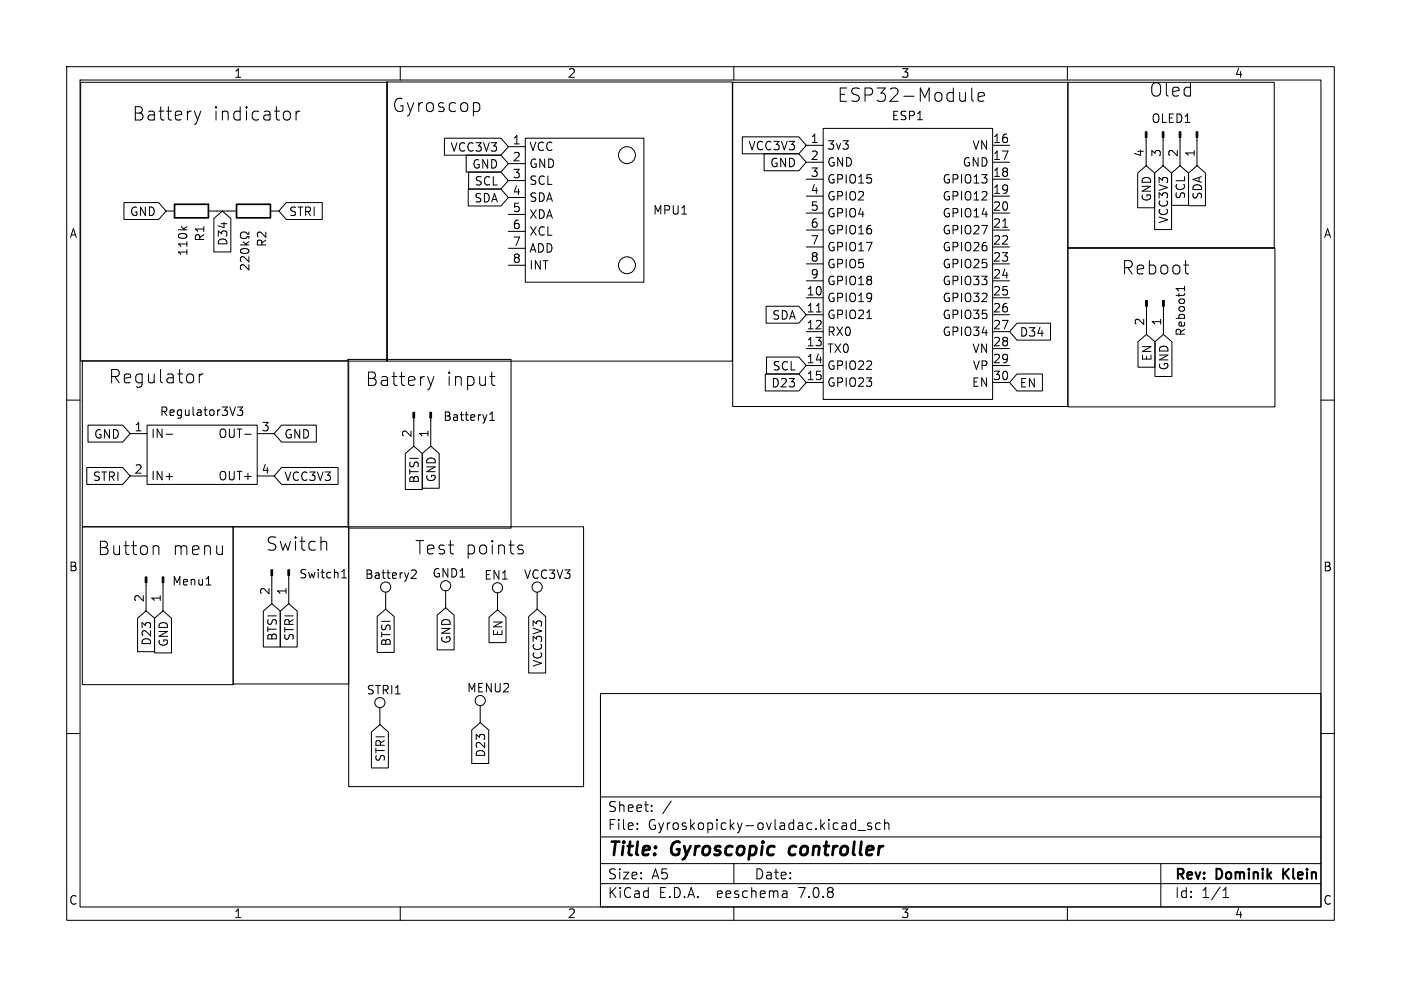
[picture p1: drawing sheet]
<svg xmlns="http://www.w3.org/2000/svg" width="210mm" height="148mm" viewBox="0 0 210 148" stroke-linecap="round" stroke-linejoin="round" font-family="sans-serif">
<g fill="none" stroke="#000" stroke-width=".15">
<path d="M10 10h190v128h-190zM12 12h186v124h-186zM12.1 12.3h46v41.9h-46zM29.1 16.7l.5 1.3M29.6 18l-.2 .5M30.1 16.7l-.5 1.3M43.3 16.8l.2 .2v.6l-.2 .3M44.4 16.7v1.3M45 16.7a.51 .51 0 0 0-.6 .3M58 12.3h51.8v41.9h-51.8zM60 10v2M71.2 15.4h.3l.4 .4-.1 .7-.3 .2h-.3"/>
<path d="M109.8 12.3h50.3v48.7h-50.3zM110 10v2M123.4 19.3h25.4v40.6h-25.4zM145.7 13.2v1.7l.3 .3M146.6 14.5l1-.2-.1-.3-.6-.1-.3 .2v.8l.1 .2 .2 .1 .6-.1M160 10v2M160.1 12.3h30.9v24.9h-30.9zM18.6 30.4h5.2l1.1 1.2-1.1 1.3h-5.2zM24.9 31.6h1.3M27.2 34l.4 .5M28 34l-.5 .3M31.2 31.6h4.3"/>
<path d="M32.1 32.8l1.2-1.2 1.3 1.2v5h-2.5zM36 36.7h1.3M36.2 37.4a.68 .68 0 0 1 1.1 .3 .72 .72 0 0 1-1.3-.1zM36.5 36.2l.4 .5M37.3 39.7v.8l-.9-.8-.2 .1-.2 .1 .2 .5M37.3 34.8v.3h-.2a.54 .54 0 0 0-.8-.3 .54 .54 0 0 0-.2 .8 .58 .58 0 0 0 1-.1h.2v.3M37.3 38.5v.8l-.9-.8h-.2l-.2 .2 .2 .5M37.3 36.2l-.5 .4M40.5 31.6h1.3M42.9 30.4h5.4v2.5h-5.4l-1.1-1.3zM66.6 20.7h8.5l1.1 1.3-1.1 1.3h-8.5zM69.9 23.3h5.2l1.1 1.2-1.1 1.3h-5.2z"/>
<path d="M70.2 28.3h4.9l1.1 1.3-1.1 1.3h-4.9zM70.2 25.8h4.9l1.1 1.3-1.1 1.2h-4.9zM76.2 22h2.5M76.2 24.5h2.5M76.2 27.1h2.5M76.2 29.6h2.5M76.2 32.2h2.5M76.2 34.7h2.5M76.2 37.2h2.5M76.2 39.8h2.5M78.7 20.7h17.8v21.6h-17.8zM111.3 20.5h8.4l1.2 1.3-1.2 1.3h-8.4z"/>
<path d="M114.5 23.1h5.2l1.2 1.2-1.2 1.3h-5.2zM120.9 21.8h2.5M120.9 24.3h2.5M120.9 26.9h2.5M120.9 29.4h2.5M120.9 32h2.5M120.9 34.5h2.5M120.9 37h2.5M120.9 39.6h2.5M148.8 21.8h2.5M148.8 24.3h2.5M148.8 26.9h2.5"/>
<path d="M148.8 29.4h2.5M148.8 32h2.5M148.8 34.5h2.5M148.8 37h2.5M148.8 39.6h2.5M150.3 34.1h.7M160.1 37.1h31v23.9h-31zM170.5 26l1.3-1.2 1.3 1.2v5.2h-2.6zM171.8 20.6v4.2M173.1 26l1.2-1.2 1.3 1.2v8.4h-2.5zM174.3 20.6v4.2M175.6 26l1.3-1.2 1.3 1.2v4.8h-2.6z"/>
<path d="M176.9 20.6v4.2M177.4 39.7h.8M178.2 26l1.2-1.2 1.3 1.2v4.9h-2.5zM179.4 20.6v4.2M10 60h2M12.3 54.1h40v24.9h-40zM29.9 56.1v1.3M30.4 56.1a.51 .51 0 0 0-.5 .4M52.2 53.9h24.4v25.3h-24.4zM64.1 56.5l.5 1.3M64.6 57.8l-.2 .5M65 56.5l-.4 1.3"/>
<path d="M73.4 56.5h.8M73.7 57.5l.1 .2 .4 .1M114.7 56.1h5l1.2 1.3-1.2 1.2h-5zM114.8 45.9h4.9l1.2 1.3-1.2 1.3h-4.9zM114.9 53.5h4.8l1.2 1.3-1.2 1.3h-4.8zM120.9 44.7h2.5M120.9 47.2h2.5M120.9 49.7h2.5M120.9 52.3h2.5M120.9 54.8h2.5M120.9 57.4h2.5M120.9 42.1h2.5"/>
<path d="M122.4 46.8h.7M129.9 47.8h.8M148.8 44.7h2.5M148.8 47.2h2.5M148.8 49.7h2.5M148.8 52.3h2.5M148.8 54.8h2.5M148.8 57.4h2.5M148.8 42.1h2.5M152.4 48.5h5.1v2.5h-5.1l-1.1-1.3zM152.4 56.1h3.9v2.5h-3.9l-1.1-1.2zM170.6 51.3l1.3-1.2 1.2 1.2v3.8h-2.5z"/>
<path d="M171.9 45.9v4.2M173.1 51.3l1.3-1.2 1.3 1.2v5.2h-2.6zM174.4 45.9v4.2M177.6 42.9v.7M177.6 43.3h-1.3l.4 .3M177.8 41l.4 .1M198 60h2M12.3 79h22.7v23.7h-22.7zM13 70.1h5.4l1.1 1.3-1.1 1.2h-5.4zM13.2 63.8h5.2l1.1 1.2-1.1 1.3h-5.2zM19.5 65h2.5M19.5 71.4h2.5"/>
<path d="M22 63.8h16.6v8.8h-16.6zM24.9 65.1h1M35 79h17.3v23.6h-17.3zM35.3 61l-.4 1.3M35.6 61h.8l-.4 .5 .3 .1v.6l-.2 .1h-.3l-.2-.1M36.7 65.1h.9M38.6 65h2.5M38.6 71.4h2.5M42.2 63.8h5.2v2.5h-5.2l-1.1-1.3zM42.2 70.1h8.5v2.5h-8.5l-1.1-1.2zM52.3 79h35.2v39h-35.2zM60.8 68l1.2-1.1 1.3 1.1v5.4h-2.5z"/>
<path d="M62 62.7v4.2M63.3 68l1.3-1.1 1.2 1.1v5.2h-2.5zM64.6 62.7v4.2M73.4 63h.7M73.4 62.1l.4-.3v1.2M20.6 92.7l1.3-1.1 1.3 1.1v5h-2.6zM21.9 87.4v4.2M23.2 92.7l1.2-1.1 1.3 1.1v5.2h-2.5zM23.2 81.8h.3l.3 .3v1.1M24.4 87.4v4.2M30.9 87.7h.7M39.5 91.6l1.2-1.1 1.3 1.1v5.4h-2.5z"/>
<path d="M40.7 86.3v4.2M42 91.6l1.3-1.1 1.3 1.1v5.4h-2.6zM43.3 86.3v4.2M48.7 81.2l.3 .3v1M51.2 86.7h.7M51.2 85.8l.4-.4v1.3M56.5 92.4l1.3-1.1 1.3 1.1v5.4h-2.6zM57.8 88.8v2.5M61.7 85.5h.5l.1 .1 .1 .2-.8 .9h.8M65.5 92.2l1.3-1.1 1.3 1.1v5.3h-2.6zM66.8 88.6v2.5M73.3 92.6l1.3-1.2 1.2 1.2v3.8h-2.5z"/>
<path d="M74.6 88.9v2.5M77.9 82.4l.5 .1 .1 .3-.3 .3h-.4M77.9 81.7l.5 .1M79.2 92.4l1.3-1.1 1.3 1.1v8.5h-2.6zM80.5 88.8v2.5M10 110h2M55.7 109.8l1.2-1.1 1.3 1.1v5.4h-2.5zM56.9 106.1v2.6M70.7 109.5l1.3-1.1 1.3 1.1v5h-2.6zM72 105.8v2.6M90 104h108v32h-108zM90 119.5h108"/>
<path d="M198 110h2M60 136v2M90 132.5h108M90 129.5h108M90 125.5h108M95.5 124.2v.2M95.5 123.5v.1M97.7 121.5v.2M97.7 120.8v.1M100.6 120.1l-1.3 1.9M110 136v2M110 129.5v3"/>
<path d="M117.9 133.7l.1 .9M118 134.5l-.2 .1M118 133.9l-.2 .1M127.8 123.4l.5 .1M128.3 122.9v1.5M128.3 124.3l-.5 .1M128.6 124.5h1.2M130.6 123.5l-.3-.1-.3 .2 .1 .2 .5 .2v.3h-.6M132 123.5l-.5-.1-.2 .3v.4l.1 .2h.6M132.6 123.5a.37 .37 0 0 1 .7 .1v.8M132.6 122.9v1.5M160 136v2"/>
<path d="M174 129.5v6.5M183.3 134.6h.9M183.3 133.5l.5-.4v1.5"/>
<circle cx="94" cy="39.8" r="1.27"/>
<circle cx="94" cy="23.3" r="1.27"/>
<circle cx="57.8" cy="88" r=".76"/>
<circle cx="66.8" cy="87.8" r=".76"/>
<circle cx="74.6" cy="88.1" r=".76"/>
<circle cx="80.5" cy="88" r=".76"/>
<circle cx="56.9" cy="105.4" r=".76"/>
<circle cx="72" cy="105.1" r=".76"/>
</g>
<path d="M192.3 130.3v1.5M193.2 130.3l-.9 .8" fill="none" stroke="#000" stroke-width=".3"/>
<path d="M118.4 127.1l-.1 .7 .3 .4" fill="none" stroke="#000" stroke-width=".4"/>
<path d="M26.2 30.6h5v2.1h-5zM35.5 30.6h5v2.1h-5z" fill="none" stroke="#000" stroke-width=".25"/>
<path d="M171.7 19.8h.2v.8h-.2zM174.2 19.8h.3v.8h-.3zM176.8 19.8h.2v.8h-.2zM179.3 19.8h.3v.8h-.3zM171.7 45.1h.3v.8h-.3zM174.3 45.1h.2v.8h-.2zM61.9 61.8h.3v.9h-.3zM64.4 61.8h.3v.9h-.3zM21.8 86.5h.2v.9h-.2zM24.3 86.5h.3v.9h-.3zM40.6 85.4h.3v.9h-.3zM43.2 85.4h.2v.9h-.2z" fill="#000" stroke="#000" stroke-width=".15"/>
<g font-size="2.8">
<text x="58.7" y="17">Gyroscop</text>
<text x="125.4" y="15.4">ESP32-Module</text>
<text x="172.2" y="14.7">Oled</text>
<text x="19.7" y="18.3">Battery</text>
<text x="31.9" y="18.3">indicator</text>
<text x="168" y="41.3">Reboot</text>
<text x="16.2" y="57.7">Regulator</text>
<text x="54.7" y="58">Battery</text>
<text x="66.8" y="58">input</text>
<text x="14.5" y="83.4">Button</text>
<text x="25.8" y="83.4">menu</text>
<text x="39.7" y="82.8">Switch</text>
<text x="62.1" y="83.3">Test</text>
<text x="69.7" y="83.3">points</text>
<text x="91" y="128.9">Title:</text>
<text x="100.7" y="128.9">Gyroscopic</text>
<text x="119.2" y="128.9">controller</text>
</g>
<g font-size="2.1">
<text x="91" y="124.7">File:</text>
<text x="91" y="122">Sheet:</text>
<text x="97.1" y="124.7">Gyroskopicky-ovladac.kicad_sch</text>
<text x="91" y="134.9">KiCad</text>
<text x="91" y="132.1">Size:</text>
<text x="97.7" y="132.1">A5</text>
<text x="98.7" y="134.9">E.D.A.</text>
<text x="107.6" y="134.9">eeschema</text>
<text x="113" y="132.1">Date:</text>
<text x="120" y="134.9">7.0.8</text>
<text x="176" y="132.3">Rev:</text>
<text x="176" y="134.9">Id:</text>
<text x="180.1" y="134.9">1/1</text>
<text x="182.4" y="132.3">Dominik</text>
<text x="193" y="132.3">Klein</text>
</g>
<g font-size="1.8">
<text x="35" y="11.9">1</text>
<text x="85" y="11.9">2</text>
<text x="135" y="11.9">3</text>
<text x="185" y="11.9">4</text>
<text x="67.4" y="23">VCC3V3</text>
<text x="76.8" y="21.7">1</text>
<text x="79.2" y="22.9">VCC</text>
<text x="112.1" y="22.7">VCC3V3</text>
<text x="121.4" y="21.5">1</text>
<text x="123.9" y="22.7">3v3</text>
<text x="133.6" y="18.2">ESP1</text>
<text x="145.7" y="22.7">VN</text>
<text x="148.8" y="21.5">16</text>
<text x="171.6" y="23.6" transform="rotate(-90 171.6 23.6)">4</text>
<text x="172.5" y="18.6">OLED1</text>
<text x="174.1" y="23.6" transform="rotate(-90 174.1 23.6)">3</text>
<text x="176.6" y="23.6" transform="rotate(-90 176.6 23.6)">2</text>
<text x="179.2" y="23.6" transform="rotate(-90 179.2 23.6)">1</text>
<text x="70.7" y="25.5">GND</text>
<text x="71.1" y="28">SCL</text>
<text x="76.8" y="24.3">2</text>
<text x="76.8" y="26.8">3</text>
<text x="76.8" y="29.4">4</text>
<text x="79.2" y="25.4">GND</text>
<text x="79.2" y="27.9">SCL</text>
<text x="115.4" y="25.3">GND</text>
<text x="121.4" y="24.1">2</text>
<text x="121.4" y="26.6">3</text>
<text x="121.4" y="29.2">4</text>
<text x="123.9" y="25.2">GND</text>
<text x="123.9" y="27.7">GPIO15</text>
<text x="141.2" y="27.7">GPIO13</text>
<text x="144.2" y="25.2">GND</text>
<text x="148.8" y="24.1">17</text>
<text x="148.8" y="26.6">18</text>
<text x="148.8" y="29.2">19</text>
<text x="177.8" y="30" transform="rotate(-90 177.8 30)">SCL</text>
<text x="10.3" y="35.9">A</text>
<text x="19.4" y="32.6">GND</text>
<text x="43.2" y="32.6">STRI</text>
<text x="71" y="30.6">SDA</text>
<text x="76.8" y="31.9">5</text>
<text x="76.8" y="34.4">6</text>
<text x="79.2" y="30.5">SDA</text>
<text x="79.2" y="33">XDA</text>
<text x="79.2" y="35.6">XCL</text>
<text x="97.8" y="32.4">MPU1</text>
<text x="121.4" y="31.7">5</text>
<text x="121.4" y="34.2">6</text>
<text x="123.9" y="30.3">GPIO2</text>
<text x="123.9" y="32.8">GPIO4</text>
<text x="123.9" y="35.4">GPIO16</text>
<text x="141.2" y="30.3">GPIO12</text>
<text x="141.2" y="32.8">GPIO14</text>
<text x="141.2" y="35.4">GPIO27</text>
<text x="148.8" y="31.7">20</text>
<text x="148.8" y="34.2">21</text>
<text x="172.8" y="30.3" transform="rotate(-90 172.8 30.3)">GND</text>
<text x="175.3" y="33.6" transform="rotate(-90 175.3 33.6)">VCC3V3</text>
<text x="180.4" y="30" transform="rotate(-90 180.4 30)">SDA</text>
<text x="198.4" y="35.9">A</text>
<text x="28.3" y="38.5" transform="rotate(-90 28.3 38.5)">110k</text>
<text x="30.8" y="36.3" transform="rotate(-90 30.8 36.3)">R1</text>
<text x="34.3" y="37" transform="rotate(-90 34.3 37)">D34</text>
<text x="40.1" y="37.1" transform="rotate(-90 40.1 37.1)">R2</text>
<text x="76.8" y="37">7</text>
<text x="76.8" y="39.5">8</text>
<text x="79.2" y="38.1">ADD</text>
<text x="79.2" y="40.6">INT</text>
<text x="121.4" y="36.8">7</text>
<text x="121.4" y="39.3">8</text>
<text x="121.4" y="41.9">9</text>
<text x="123.9" y="37.9">GPIO17</text>
<text x="123.9" y="40.4">GPIO5</text>
<text x="141.2" y="37.9">GPIO26</text>
<text x="141.2" y="40.4">GPIO25</text>
<text x="148.8" y="36.8">22</text>
<text x="148.8" y="39.3">23</text>
<text x="148.8" y="41.9">24</text>
<text x="120.8" y="44.4">10</text>
<text x="120.8" y="46.9">11</text>
<text x="123.9" y="45.5">GPIO19</text>
<text x="123.9" y="43">GPIO18</text>
<text x="141.2" y="43">GPIO33</text>
<text x="141.2" y="45.5">GPIO32</text>
<text x="148.8" y="44.4">25</text>
<text x="148.8" y="46.9">26</text>
<text x="115.7" y="48.1">SDA</text>
<text x="120.8" y="49.5">12</text>
<text x="120.8" y="52">13</text>
<text x="123.9" y="48.1">GPIO21</text>
<text x="123.9" y="50.6">RX0</text>
<text x="123.9" y="53.1">TX0</text>
<text x="141.2" y="48.1">GPIO35</text>
<text x="141.2" y="50.6">GPIO34</text>
<text x="145.7" y="53.1">VN</text>
<text x="148.8" y="49.5">27</text>
<text x="148.8" y="52">28</text>
<text x="152.8" y="50.7">D34</text>
<text x="171.6" y="48.9" transform="rotate(-90 171.6 48.9)">2</text>
<text x="174.1" y="48.9" transform="rotate(-90 174.1 48.9)">1</text>
<text x="177.9" y="50.5" transform="rotate(-90 177.9 50.5)">Reboot1</text>
<text x="115.5" y="58.3">D23</text>
<text x="115.7" y="55.8">SCL</text>
<text x="120.8" y="54.6">14</text>
<text x="120.8" y="57.1">15</text>
<text x="123.9" y="55.7">GPIO22</text>
<text x="123.9" y="58.2">GPIO23</text>
<text x="145.6" y="58.2">EN</text>
<text x="145.7" y="55.7">VP</text>
<text x="148.8" y="54.6">29</text>
<text x="148.8" y="57.1">30</text>
<text x="152.8" y="58.3">EN</text>
<text x="172.8" y="54.3" transform="rotate(-90 172.8 54.3)">EN</text>
<text x="175.4" y="55.6" transform="rotate(-90 175.4 55.6)">GND</text>
<text x="14" y="66">GND</text>
<text x="20.1" y="64.8">1</text>
<text x="22.6" y="65.9">IN-</text>
<text x="23.9" y="62.6">Regulator3V3</text>
<text x="32.6" y="65.9">OUT-</text>
<text x="39.1" y="64.8">3</text>
<text x="42.5" y="66">GND</text>
<text x="61.8" y="65.7" transform="rotate(-90 61.8 65.7)">2</text>
<text x="64.3" y="65.7" transform="rotate(-90 64.3 65.7)">1</text>
<text x="66.4" y="63.3">Battery1</text>
<text x="20.1" y="71.1">2</text>
<text x="39.1" y="71.1">4</text>
<text x="13.8" y="72.3">STRI</text>
<text x="22.6" y="72.2">IN+</text>
<text x="32.6" y="72.2">OUT+</text>
<text x="42.5" y="72.3">VCC3V3</text>
<text x="63" y="72.6" transform="rotate(-90 63 72.6)">BTSI</text>
<text x="65.5" y="72.4" transform="rotate(-90 65.5 72.4)">GND</text>
<text x="10.3" y="85.9">B</text>
<text x="25.7" y="88">Menu1</text>
<text x="40.5" y="89.3" transform="rotate(-90 40.5 89.3)">2</text>
<text x="43" y="89.3" transform="rotate(-90 43 89.3)">1</text>
<text x="44.8" y="86.9">Switch1</text>
<text x="54.6" y="87">Battery2</text>
<text x="64.7" y="86.8">GND1</text>
<text x="72.5" y="87.1">EN1</text>
<text x="78.4" y="87">VCC3V3</text>
<text x="198.3" y="85.9">B</text>
<text x="21.6" y="90.4" transform="rotate(-90 21.6 90.4)">2</text>
<text x="24.2" y="90.4" transform="rotate(-90 24.2 90.4)">1</text>
<text x="75.5" y="95.6" transform="rotate(-90 75.5 95.6)">EN</text>
<text x="22.8" y="96.9" transform="rotate(-90 22.8 96.9)">D23</text>
<text x="25.4" y="97.1" transform="rotate(-90 25.4 97.1)">GND</text>
<text x="41.7" y="96.2" transform="rotate(-90 41.7 96.2)">BTSI</text>
<text x="44.2" y="96.2" transform="rotate(-90 44.2 96.2)">STRI</text>
<text x="58.8" y="97" transform="rotate(-90 58.8 97)">BTSI</text>
<text x="67.8" y="96.6" transform="rotate(-90 67.8 96.6)">GND</text>
<text x="81.5" y="100.1" transform="rotate(-90 81.5 100.1)">VCC3V3</text>
<text x="54.9" y="104.3">STRI1</text>
<text x="69.9" y="104">MENU2</text>
<text x="72.9" y="113.7" transform="rotate(-90 72.9 113.7)">D23</text>
<text x="57.9" y="114.3" transform="rotate(-90 57.9 114.3)">STRI</text>
<text x="10.3" y="135.9">C</text>
<text x="35" y="137.9">1</text>
<text x="85" y="137.9">2</text>
<text x="135" y="137.9">3</text>
<text x="185" y="137.9">4</text>
<text x="198.3" y="135.9">C</text>
</g>
</svg>
